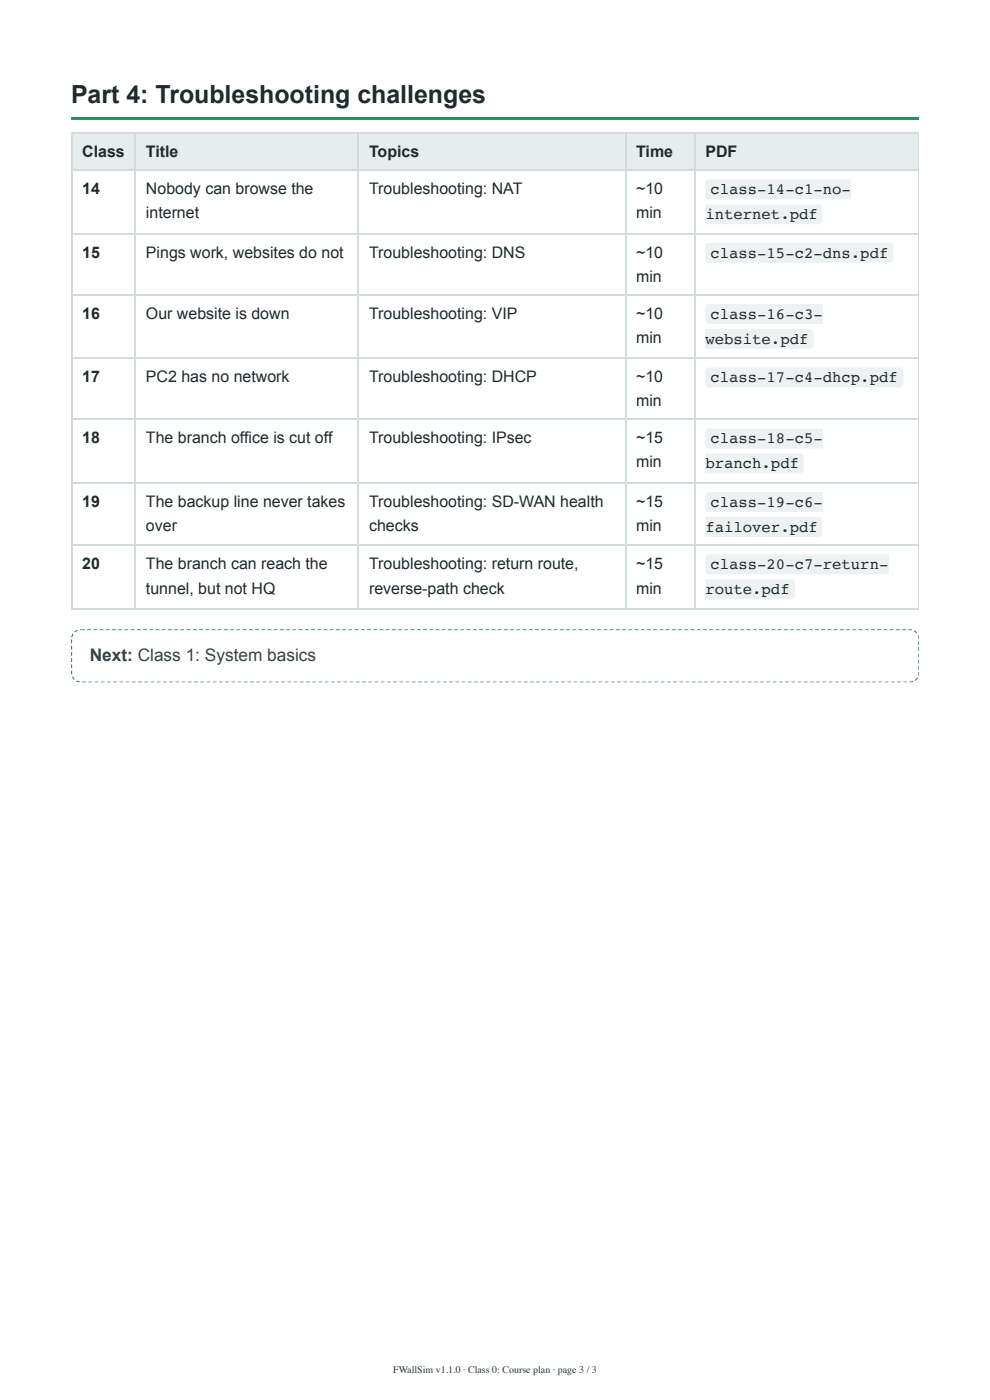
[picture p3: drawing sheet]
<svg xmlns="http://www.w3.org/2000/svg" width="210mm" height="297mm" viewBox="0 0 210 297" stroke-linecap="round" stroke-linejoin="round" font-family="sans-serif">
<path d="M15.1 24.9h180v.5h-180z" fill="#2f8f5b"/>
<g fill="#e7ecec">
<path d="M15.3 28.3h13.5v7.9h-13.5z"/>
<path d="M28.8 28.3h47.4v7.9h-47.4z"/>
<path d="M76.2 28.3h56.6v7.9h-56.6z"/>
<path d="M132.8 28.3h14.8v7.9h-14.8z"/>
<path d="M147.6 28.3h47.5v7.9h-47.5z"/>
</g>
<g fill="none" stroke="#d4dbdb" stroke-width=".26">
<path d="M15.1 28.2h180M15.1 36.1h180M15.2 28v101.4M28.7 28v101.4M76.1 28v101.4M133 28v101.4M147.5 28v101.4M15.1 49.6h180M15.1 62.6h180M15.1 76.1h180M15.1 89h180M15.1 102.5h180"/>
<path d="M15.1 115.8h180M15.1 129.2h180"/>
</g>
<path d="M195.1 28v101.4" fill="none" stroke="#d4dbdb" stroke-width=".21"/>
<g fill="#2f8f5b">
<path d="M18.5 133.6h.8v.3h-.8zM19.8 133.6h.8v.3h-.8zM21.2 133.6h.8v.3h-.8zM22.5 133.6h.8v.3h-.8zM23.8 133.6h.8v.3h-.8zM25.1 133.6h.8v.3h-.8zM26.4 133.6h.8v.3h-.8zM27.8 133.6h.8v.3h-.8zM29.1 133.6h.8v.3h-.8zM30.4 133.6h.8v.3h-.8zM31.7 133.6h.8v.3h-.8zM33.1 133.6h.7v.3h-.7zM34.4 133.6h.8v.3h-.8zM35.7 133.6h.8v.3h-.8zM37 133.6h.8v.3h-.8zM38.3 133.6h.8v.3h-.8zM39.7 133.6h.7v.3h-.7zM41 133.6h.8v.3h-.8zM42.3 133.6h.8v.3h-.8zM43.6 133.6h.8v.3h-.8zM44.9 133.6h.8v.3h-.8zM46.3 133.6h.8v.3h-.8zM47.6 133.6h.8v.3h-.8zM48.9 133.6h.8v.3h-.8zM50.2 133.6h.8v.3h-.8zM51.5 133.6h.8v.3h-.8zM52.9 133.6h.8v.3h-.8zM54.2 133.6h.8v.3h-.8zM55.5 133.6h.8v.3h-.8zM56.8 133.6h.8v.3h-.8zM58.2 133.6h.7v.3h-.7zM59.5 133.6h.8v.3h-.8zM60.8 133.6h.8v.3h-.8zM62.1 133.6h.8v.3h-.8zM63.4 133.6h.8v.3h-.8zM64.8 133.6h.8v.3h-.8zM66.1 133.6h.8v.3h-.8zM67.4 133.6h.8v.3h-.8zM68.7 133.6h.8v.3h-.8zM70 133.6h.8v.3h-.8zM71.4 133.6h.8v.3h-.8zM72.7 133.6h.8v.3h-.8zM74 133.6h.8v.3h-.8zM75.3 133.6h.8v.3h-.8zM76.6 133.6h.8v.3h-.8zM78 133.6h.8v.3h-.8zM79.3 133.6h.8v.3h-.8zM80.6 133.6h.8v.3h-.8zM81.9 133.6h.8v.3h-.8zM83.3 133.6h.7v.3h-.7zM84.6 133.6h.8v.3h-.8zM85.9 133.6h.8v.3h-.8zM87.2 133.6h.8v.3h-.8zM88.5 133.6h.8v.3h-.8zM89.9 133.6h.8v.3h-.8zM91.2 133.6h.8v.3h-.8zM92.5 133.6h.8v.3h-.8zM93.8 133.6h.8v.3h-.8zM95.1 133.6h.8v.3h-.8zM96.5 133.6h.8v.3h-.8zM97.8 133.6h.8v.3h-.8zM99.1 133.6h.8v.3h-.8zM100.4 133.6h.8v.3h-.8zM101.7 133.6h.8v.3h-.8zM103.1 133.6h.8v.3h-.8zM104.4 133.6h.8v.3h-.8zM105.7 133.6h.8v.3h-.8zM107 133.6h.8v.3h-.8zM108.4 133.6h.7v.3h-.7zM109.7 133.6h.8v.3h-.8zM111 133.6h.8v.3h-.8zM112.3 133.6h.8v.3h-.8zM113.6 133.6h.8v.3h-.8zM115 133.6h.8v.3h-.8zM116.3 133.6h.8v.3h-.8zM117.6 133.6h.8v.3h-.8zM118.9 133.6h.8v.3h-.8zM120.2 133.6h.8v.3h-.8zM121.6 133.6h.8v.3h-.8zM122.9 133.6h.8v.3h-.8zM124.2 133.6h.8v.3h-.8zM125.5 133.6h.8v.3h-.8zM126.8 133.6h.8v.3h-.8zM128.2 133.6h.8v.3h-.8zM129.5 133.6h.8v.3h-.8zM130.8 133.6h.8v.3h-.8zM132.1 133.6h.8v.3h-.8zM133.5 133.6h.7v.3h-.7zM134.8 133.6h.8v.3h-.8zM136.1 133.6h.8v.3h-.8zM137.4 133.6h.8v.3h-.8zM138.7 133.6h.8v.3h-.8zM140.1 133.6h.8v.3h-.8zM141.4 133.6h.8v.3h-.8zM142.7 133.6h.8v.3h-.8zM144 133.6h.8v.3h-.8zM145.3 133.6h.8v.3h-.8zM146.7 133.6h.8v.3h-.8zM148 133.6h.8v.3h-.8zM149.3 133.6h.8v.3h-.8zM150.6 133.6h.8v.3h-.8zM151.9 133.6h.8v.3h-.8zM153.3 133.6h.8v.3h-.8zM154.6 133.6h.8v.3h-.8zM155.9 133.6h.8v.3h-.8zM157.2 133.6h.8v.3h-.8zM158.6 133.6h.7v.3h-.7zM159.9 133.6h.8v.3h-.8zM161.2 133.6h.8v.3h-.8zM162.5 133.6h.8v.3h-.8zM163.8 133.6h.8v.3h-.8zM165.2 133.6h.8v.3h-.8zM166.5 133.6h.8v.3h-.8zM167.8 133.6h.8v.3h-.8zM169.1 133.6h.8v.3h-.8zM170.4 133.6h.8v.3h-.8zM171.8 133.6h.8v.3h-.8zM173.1 133.6h.8v.3h-.8zM174.4 133.6h.8v.3h-.8zM175.7 133.6h.8v.3h-.8zM177 133.6h.8v.3h-.8zM178.4 133.6h.8v.3h-.8zM179.7 133.6h.8v.3h-.8zM181 133.6h.8v.3h-.8zM182.3 133.6h.8v.3h-.8zM183.7 133.6h.7v.3h-.7zM185 133.6h.8v.3h-.8zM186.3 133.6h.8v.3h-.8zM187.6 133.6h.8v.3h-.8zM188.9 133.6h.8v.3h-.8zM190.3 133.6h.8v.3h-.8zM191.6 133.6h.8v.3h-.8zM192.9 133.6h.9l-.2 .4-.7-.1zM194.3 133.6l.7 .6-.4 .4-.6-.5zM194.8 134.9l.3-.2v.2zM195 134.9h.1zM195 134.9h.1zM195 134.9h.1zM195 134.9h.1zM195 134.9h.1zM194.9 134.9h.2zM194.2 134.9h.9zM193.1 134.9h.9zM191.8 134.9h.8zM190.5 134.9h.8zM189.2 134.9h.8zM187.9 134.9h.7zM186.5 134.9h.8zM185.2 134.9h.8zM183.9 134.9h.8zM182.6 134.9h.8zM181.2 134.9h.8zM179.9 134.9h.8zM178.6 134.9h.8zM177.3 134.9h.8zM176 134.9h.8zM174.6 134.9h.8zM173.3 134.9h.8zM172 134.9h.8zM170.7 134.9h.8zM169.4 134.9h.8zM168 134.9h.8zM166.7 134.9h.8zM165.4 134.9h.8zM164.1 134.9h.8zM162.8 134.9h.7zM161.4 134.9h.8zM160.1 134.9h.8zM158.8 134.9h.8zM157.5 134.9h.8zM156.1 134.9h.8zM154.8 134.9h.8zM153.5 134.9h.8zM152.2 134.9h.8zM150.9 134.9h.8zM149.5 134.9h.8zM148.2 134.9h.8zM146.9 134.9h.8zM145.6 134.9h.8zM144.3 134.9h.8zM142.9 134.9h.8zM141.6 134.9h.8zM140.3 134.9h.8zM139 134.9h.8zM137.7 134.9h.7zM136.3 134.9h.8zM135 134.9h.8zM133.7 134.9h.8zM132.4 134.9h.8zM131 134.9h.8zM129.7 134.9h.8zM128.4 134.9h.8zM127.1 134.9h.8zM125.8 134.9h.8zM124.4 134.9h.8zM123.1 134.9h.8zM121.8 134.9h.8zM120.5 134.9h.8zM119.2 134.9h.8zM117.8 134.9h.8zM116.5 134.9h.8zM115.2 134.9h.8zM113.9 134.9h.8zM112.6 134.9h.7zM111.2 134.9h.8zM109.9 134.9h.8zM108.6 134.9h.8zM107.3 134.9h.8zM105.9 134.9h.8zM104.6 134.9h.8zM103.3 134.9h.8zM102 134.9h.8zM100.7 134.9h.8zM99.3 134.9h.8zM98 134.9h.8zM96.7 134.9h.8zM95.4 134.9h.8zM94.1 134.9h.8zM92.7 134.9h.8zM91.4 134.9h.8zM90.1 134.9h.8zM88.8 134.9h.8zM87.5 134.9h.7zM86.1 134.9h.8zM84.8 134.9h.8zM83.5 134.9h.8zM82.2 134.9h.8zM80.8 134.9h.8zM79.5 134.9h.8zM78.2 134.9h.8zM76.9 134.9h.8zM75.6 134.9h.8zM74.2 134.9h.8zM72.9 134.9h.8zM71.6 134.9h.8zM70.3 134.9h.8zM69 134.9h.8zM67.6 134.9h.8zM66.3 134.9h.8zM65 134.9h.8zM63.7 134.9h.8zM62.4 134.9h.7zM61 134.9h.8zM59.7 134.9h.8zM58.4 134.9h.8zM57.1 134.9h.8zM55.7 134.9h.8zM54.4 134.9h.8zM53.1 134.9h.8zM51.8 134.9h.8zM50.5 134.9h.8zM49.1 134.9h.8zM47.8 134.9h.8zM46.5 134.9h.8zM45.2 134.9h.8zM43.9 134.9h.7zM42.5 134.9h.8zM41.2 134.9h.8zM39.9 134.9h.8zM38.6 134.9h.8zM37.3 134.9h.7zM35.9 134.9h.8zM34.6 134.9h.8zM33.3 134.9h.8zM32 134.9h.8zM30.6 134.9h.8zM29.3 134.9h.8zM28 134.9h.8zM26.7 134.9h.8zM25.4 134.9h.8zM24 134.9h.8zM22.7 134.9h.8zM21.4 134.9h.8zM20.1 134.9h.8zM18.8 134.9h.7zM17.4 134.9h.8zM16 134.9h1zM15 134.9h.9zM15 134.9h.4zM15 134.9h.4zM15 134.9h.4zM15 134.9h.4zM15 134.9h.4zM15 134.9h.4zM15.2 134.4l.5 .3-.7 .2zM15.6 134l.7-.4 .2 .4-.5 .4zM16.9 133.6h1.1v.3h-1z"/>
<path d="M18.5 143.8h.8zM19.8 143.8h.8zM21.2 143.8h.8zM22.5 143.8h.8zM23.8 143.8h.8zM25.1 143.8h.8zM26.4 143.8h.8zM27.8 143.8h.8zM29.1 143.8h.8zM30.4 143.8h.8zM31.7 143.8h.8zM33.1 143.8h.7zM34.4 143.8h.8zM35.7 143.8h.8zM37 143.8h.8zM38.3 143.8h.8zM39.7 143.8h.7zM41 143.8h.8zM42.3 143.8h.8zM43.6 143.8h.8zM44.9 143.8h.8zM46.3 143.8h.8zM47.6 143.8h.8zM48.9 143.8h.8zM50.2 143.8h.8zM51.5 143.8h.8zM52.9 143.8h.8zM54.2 143.8h.8zM55.5 143.8h.8zM56.8 143.8h.8zM58.2 143.8h.7zM59.5 143.8h.8zM60.8 143.8h.8zM62.1 143.8h.8zM63.4 143.8h.8zM64.8 143.8h.8zM66.1 143.8h.8zM67.4 143.8h.8zM68.7 143.8h.8zM70 143.8h.8zM71.4 143.8h.8zM72.7 143.8h.8zM74 143.8h.8zM75.3 143.8h.8zM76.6 143.8h.8zM78 143.8h.8zM79.3 143.8h.8zM80.6 143.8h.8zM81.9 143.8h.8zM83.3 143.8h.7zM84.6 143.8h.8zM85.9 143.8h.8zM87.2 143.8h.8zM88.5 143.8h.8zM89.9 143.8h.8zM91.2 143.8h.8zM92.5 143.8h.8zM93.8 143.8h.8zM95.1 143.8h.8zM96.5 143.8h.8zM97.8 143.8h.8zM99.1 143.8h.8zM100.4 143.8h.8zM101.7 143.8h.8zM103.1 143.8h.8zM104.4 143.8h.8zM105.7 143.8h.8zM107 143.8h.8zM108.4 143.8h.7zM109.7 143.8h.8zM111 143.8h.8zM112.3 143.8h.8zM113.6 143.8h.8zM115 143.8h.8zM116.3 143.8h.8zM117.6 143.8h.8zM118.9 143.8h.8zM120.2 143.8h.8zM121.6 143.8h.8zM122.9 143.8h.8zM124.2 143.8h.8zM125.5 143.8h.8zM126.8 143.8h.8zM128.2 143.8h.8zM129.5 143.8h.8zM130.8 143.8h.8zM132.1 143.8h.8zM133.5 143.8h.7zM134.8 143.8h.8zM136.1 143.8h.8zM137.4 143.8h.8zM138.7 143.8h.8zM140.1 143.8h.8zM141.4 143.8h.8zM142.7 143.8h.8zM144 143.8h.8zM145.3 143.8h.8zM146.7 143.8h.8zM148 143.8h.8zM149.3 143.8h.8zM150.6 143.8h.8zM151.9 143.8h.8zM153.3 143.8h.8zM154.6 143.8h.8zM155.9 143.8h.8zM157.2 143.8h.8zM158.6 143.8h.7zM159.9 143.8h.8zM161.2 143.8h.8zM162.5 143.8h.8zM163.8 143.8h.8zM165.2 143.8h.8zM166.5 143.8h.8zM167.8 143.8h.8zM169.1 143.8h.8zM170.4 143.8h.8zM171.8 143.8h.8zM173.1 143.8h.8zM174.4 143.8h.8zM175.7 143.8h.8zM177 143.8h.8zM178.4 143.8h.8zM179.7 143.8h.8zM181 143.8h.8zM182.3 143.8h.8zM183.7 143.8h.7zM185 143.8h.8zM186.3 143.8h.8zM187.6 143.8h.8zM188.9 143.8h.8zM190.3 143.8h.8zM191.6 143.8h.8zM192.9 143.8h.9zM194 143.8h1zM194.8 143.8h.3zM195 143.8h.1zM195 143.8h.1zM195 143.8h.1zM195 143.8h.1zM195 143.8h.1zM194.9 143.8h.2zM194.7 143.9l.4 .3-.6 .6-.3-.4zM193.1 144.7l.7-.1 .2 .4h-.9zM191.8 144.7h.8v.3h-.8zM190.5 144.7h.8v.3h-.8zM189.2 144.7h.8v.3h-.8zM187.9 144.7h.7v.3h-.7zM186.5 144.7h.8v.3h-.8zM185.2 144.7h.8v.3h-.8zM183.9 144.7h.8v.3h-.8zM182.6 144.7h.8v.3h-.8zM181.2 144.7h.8v.3h-.8zM179.9 144.7h.8v.3h-.8zM178.6 144.7h.8v.3h-.8zM177.3 144.7h.8v.3h-.8zM176 144.7h.8v.3h-.8zM174.6 144.7h.8v.3h-.8zM173.3 144.7h.8v.3h-.8zM172 144.7h.8v.3h-.8zM170.7 144.7h.8v.3h-.8zM169.4 144.7h.8v.3h-.8zM168 144.7h.8v.3h-.8zM166.7 144.7h.8v.3h-.8zM165.4 144.7h.8v.3h-.8zM164.1 144.7h.8v.3h-.8zM162.8 144.7h.7v.3h-.7zM161.4 144.7h.8v.3h-.8zM160.1 144.7h.8v.3h-.8zM158.8 144.7h.8v.3h-.8zM157.5 144.7h.8v.3h-.8zM156.1 144.7h.8v.3h-.8zM154.8 144.7h.8v.3h-.8zM153.5 144.7h.8v.3h-.8zM152.2 144.7h.8v.3h-.8zM150.9 144.7h.8v.3h-.8zM149.5 144.7h.8v.3h-.8zM148.2 144.7h.8v.3h-.8zM146.9 144.7h.8v.3h-.8zM145.6 144.7h.8v.3h-.8zM144.3 144.7h.8v.3h-.8zM142.9 144.7h.8v.3h-.8zM141.6 144.7h.8v.3h-.8zM140.3 144.7h.8v.3h-.8zM139 144.7h.8v.3h-.8zM137.7 144.7h.7v.3h-.7zM136.3 144.7h.8v.3h-.8zM135 144.7h.8v.3h-.8zM133.7 144.7h.8v.3h-.8zM132.4 144.7h.8v.3h-.8zM131 144.7h.8v.3h-.8zM129.7 144.7h.8v.3h-.8zM128.4 144.7h.8v.3h-.8zM127.1 144.7h.8v.3h-.8zM125.8 144.7h.8v.3h-.8zM124.4 144.7h.8v.3h-.8zM123.1 144.7h.8v.3h-.8zM121.8 144.7h.8v.3h-.8zM120.5 144.7h.8v.3h-.8zM119.2 144.7h.8v.3h-.8zM117.8 144.7h.8v.3h-.8zM116.5 144.7h.8v.3h-.8zM115.2 144.7h.8v.3h-.8zM113.9 144.7h.8v.3h-.8zM112.6 144.7h.7v.3h-.7zM111.2 144.7h.8v.3h-.8zM109.9 144.7h.8v.3h-.8zM108.6 144.7h.8v.3h-.8zM107.3 144.7h.8v.3h-.8zM105.9 144.7h.8v.3h-.8zM104.6 144.7h.8v.3h-.8zM103.3 144.7h.8v.3h-.8zM102 144.7h.8v.3h-.8zM100.7 144.7h.8v.3h-.8zM99.3 144.7h.8v.3h-.8zM98 144.7h.8v.3h-.8zM96.7 144.7h.8v.3h-.8zM95.4 144.7h.8v.3h-.8zM94.1 144.7h.8v.3h-.8zM92.7 144.7h.8v.3h-.8zM91.4 144.7h.8v.3h-.8zM90.1 144.7h.8v.3h-.8zM88.8 144.7h.8v.3h-.8zM87.5 144.7h.7v.3h-.7zM86.1 144.7h.8v.3h-.8zM84.8 144.7h.8v.3h-.8zM83.5 144.7h.8v.3h-.8zM82.2 144.7h.8v.3h-.8zM80.8 144.7h.8v.3h-.8zM79.5 144.7h.8v.3h-.8zM78.2 144.7h.8v.3h-.8zM76.9 144.7h.8v.3h-.8zM75.6 144.7h.8v.3h-.8zM74.2 144.7h.8v.3h-.8zM72.9 144.7h.8v.3h-.8zM71.6 144.7h.8v.3h-.8zM70.3 144.7h.8v.3h-.8zM69 144.7h.8v.3h-.8zM67.6 144.7h.8v.3h-.8zM66.3 144.7h.8v.3h-.8zM65 144.7h.8v.3h-.8zM63.7 144.7h.8v.3h-.8zM62.4 144.7h.7v.3h-.7zM61 144.7h.8v.3h-.8zM59.7 144.7h.8v.3h-.8zM58.4 144.7h.8v.3h-.8zM57.1 144.7h.8v.3h-.8zM55.7 144.7h.8v.3h-.8zM54.4 144.7h.8v.3h-.8zM53.1 144.7h.8v.3h-.8zM51.8 144.7h.8v.3h-.8zM50.5 144.7h.8v.3h-.8zM49.1 144.7h.8v.3h-.8zM47.8 144.7h.8v.3h-.8zM46.5 144.7h.8v.3h-.8zM45.2 144.7h.8v.3h-.8zM43.9 144.7h.7v.3h-.7zM42.5 144.7h.8v.3h-.8zM41.2 144.7h.8v.3h-.8zM39.9 144.7h.8v.3h-.8zM38.6 144.7h.8v.3h-.8zM37.3 144.7h.7v.3h-.7zM35.9 144.7h.8v.3h-.8zM34.6 144.7h.8v.3h-.8zM33.3 144.7h.8v.3h-.8zM32 144.7h.8v.3h-.8zM30.6 144.7h.8v.3h-.8zM29.3 144.7h.8v.3h-.8zM28 144.7h.8v.3h-.8zM26.7 144.7h.8v.3h-.8zM25.4 144.7h.8v.3h-.8zM24 144.7h.8v.3h-.8zM22.7 144.7h.8v.3h-.8zM21.4 144.7h.8v.3h-.8zM20.1 144.7h.8v.3h-.8zM18.8 144.7h.7v.3h-.7zM17.4 144.7h.8v.3h-.8zM16.3 144.5l.7 .2-.1 .3h-.9zM15 143.9l.5-.1 .4 .4-.4 .4zM15 143.8h.4zM15 143.8h.4zM15 143.8h.4zM15 143.8h.4zM15 143.8h.4zM15 143.8h.4zM15 143.8h.7zM15.6 143.8h.9zM16.9 143.8h1.1z"/>
<path d="M194 133.6v.3zM194 133.6v.3zM194 133.6v.3zM194 133.6v.3zM194 133.6v.3zM194 133.6v.3zM194 133.6v.3zM194 133.6v.3zM194 133.6v.3zM194 133.6v.3zM194 133.6v.3zM194 133.6v.3zM194 133.6v.3zM194 133.6v.3zM194 133.6v.3zM194 133.6v.3zM194 133.6v.3zM194 133.6v.3zM194 133.6v.3zM194 133.6v.3zM194 133.6v.3zM194 133.6v.3zM194 133.6v.3zM194 133.6v.3zM194 133.6v.3zM194 133.6v.3zM194 133.6v.3zM194 133.6v.3zM194 133.6v.3zM194 133.6v.3zM194 133.6v.3zM194 133.6v.3zM194 133.6v.3zM194 133.6v.3zM194 133.6v.3zM194 133.6v.3zM194 133.6v.3zM194 133.6v.3zM194 133.6v.3zM194 133.6v.3zM194 133.6v.3zM194 133.6v.3zM194 133.6v.3zM194 133.6v.3zM194 133.6v.3zM194 133.6v.3zM194 133.6v.3zM194 133.6v.3zM194 133.6v.3zM194 133.6v.3zM194 133.6v.3zM194 133.6v.3zM194 133.6v.3zM194 133.6v.3zM194 133.6v.3zM194 133.6v.3zM194 133.6v.3zM194 133.6v.3zM194 133.6v.3zM194 133.6v.3zM194 133.6v.3zM194 133.6v.3zM194 133.6v.3zM194 133.6v.3zM194 133.6v.3zM194 133.6v.3zM194 133.6v.3zM194 133.6v.3zM194 133.6v.3zM194 133.6v.3zM194 133.6v.3zM194 133.6v.3zM194 133.6v.3zM194 133.6v.3zM194 133.6v.3zM194 133.6v.3zM194 133.6v.3zM194 133.6v.3zM194 133.6v.3zM194 133.6v.3zM194 133.6v.3zM194 133.6v.3zM194 133.6v.3zM194 133.6v.3zM194 133.6v.3zM194 133.6v.3zM194 133.6v.3zM194 133.6v.3zM194 133.6v.3zM194 133.6v.3zM194 133.6v.3zM194 133.6v.3zM194 133.6v.3zM194 133.6v.3zM194 133.6v.3zM194 133.6v.3zM194 133.6v.3zM194 133.6v.3zM194 133.6v.3zM194 133.6v.3zM194 133.6v.3zM194 133.6v.3zM194 133.6v.3zM194 133.6v.3zM194 133.6v.3zM194 133.6v.3zM194 133.6v.3zM194 133.6v.3zM194 133.6v.3zM194 133.6v.3zM194 133.6v.3zM194 133.6v.3zM194 133.6v.3zM194 133.6v.3zM194 133.6v.3zM194 133.6v.3zM194 133.6v.3zM194 133.6v.3zM194 133.6v.3zM194 133.6v.3zM194 133.6v.3zM194 133.6v.3zM194 133.6v.3zM194 133.6v.3zM194 133.6v.3zM194 133.6v.3zM194 133.6v.3zM194 133.6v.3zM194 133.6v.3zM194 133.6v.3zM194 133.6v.3zM194 133.6v.3zM194 133.6v.4zM194.3 133.6l.7 .6-.4 .4-.6-.5zM194.8 135l.3-.3v.9h-.1zM195 136.1h.1v.8h-.1zM195 137.5h.1v.8h-.1zM195 138.8h.1v.8h-.1zM195 140.1h.1v.8h-.1zM195 141.4h.1v.8h-.1zM195 142.8h.1v.8l-.2-.2zM194.7 143.9l.4 .3-.6 .6-.3-.4zM194 144.6v.4zM194 144.7v.3zM194 144.7v.3zM194 144.7v.3zM194 144.7v.3zM194 144.7v.3zM194 144.7v.3zM194 144.7v.3zM194 144.7v.3zM194 144.7v.3zM194 144.7v.3zM194 144.7v.3zM194 144.7v.3zM194 144.7v.3zM194 144.7v.3zM194 144.7v.3zM194 144.7v.3zM194 144.7v.3zM194 144.7v.3zM194 144.7v.3zM194 144.7v.3zM194 144.7v.3zM194 144.7v.3zM194 144.7v.3zM194 144.7v.3zM194 144.7v.3zM194 144.7v.3zM194 144.7v.3zM194 144.7v.3zM194 144.7v.3zM194 144.7v.3zM194 144.7v.3zM194 144.7v.3zM194 144.7v.3zM194 144.7v.3zM194 144.7v.3zM194 144.7v.3zM194 144.7v.3zM194 144.7v.3zM194 144.7v.3zM194 144.7v.3zM194 144.7v.3zM194 144.7v.3zM194 144.7v.3zM194 144.7v.3zM194 144.7v.3zM194 144.7v.3zM194 144.7v.3zM194 144.7v.3zM194 144.7v.3zM194 144.7v.3zM194 144.7v.3zM194 144.7v.3zM194 144.7v.3zM194 144.7v.3zM194 144.7v.3zM194 144.7v.3zM194 144.7v.3zM194 144.7v.3zM194 144.7v.3zM194 144.7v.3zM194 144.7v.3zM194 144.7v.3zM194 144.7v.3zM194 144.7v.3zM194 144.7v.3zM194 144.7v.3zM194 144.7v.3zM194 144.7v.3zM194 144.7v.3zM194 144.7v.3zM194 144.7v.3zM194 144.7v.3zM194 144.7v.3zM194 144.7v.3zM194 144.7v.3zM194 144.7v.3zM194 144.7v.3zM194 144.7v.3zM194 144.7v.3zM194 144.7v.3zM194 144.7v.3zM194 144.7v.3zM194 144.7v.3zM194 144.7v.3zM194 144.7v.3zM194 144.7v.3zM194 144.7v.3zM194 144.7v.3zM194 144.7v.3zM194 144.7v.3zM194 144.7v.3zM194 144.7v.3zM194 144.7v.3zM194 144.7v.3zM194 144.7v.3zM194 144.7v.3zM194 144.7v.3zM194 144.7v.3zM194 144.7v.3zM194 144.7v.3zM194 144.7v.3zM194 144.7v.3zM194 144.7v.3zM194 144.7v.3zM194 144.7v.3zM194 144.7v.3zM194 144.7v.3zM194 144.7v.3zM194 144.7v.3zM194 144.7v.3zM194 144.7v.3zM194 144.7v.3zM194 144.7v.3zM194 144.7v.3zM194 144.7v.3zM194 144.7v.3zM194 144.7v.3zM194 144.7v.3zM194 144.7v.3zM194 144.7v.3zM194 144.7v.3zM194 144.7v.3zM194 144.7v.3zM194 144.7v.3zM194 144.7v.3zM194 144.7v.3zM194 144.7v.3zM194 144.7v.3zM194 144.7v.3zM194 144.7v.3zM194 144.7v.3zM194 144.7v.3zM194 144.7v.3zM194 144.5v.5zM194 143.6v1zM194 142.5v.8zM194 141.1v.8zM194 139.8v.8zM194 138.5v.8zM194 137.2v.8zM194 135.8v.8zM194 134.4v1zM194 133.6v.8zM194 133.6v.3z"/>
<path d="M16.3 133.6v.3zM16.3 133.6v.3zM16.3 133.6v.3zM16.3 133.6v.3zM16.3 133.6v.3zM16.3 133.6v.3zM16.3 133.6v.3zM16.3 133.6v.3zM16.3 133.6v.3zM16.3 133.6v.3zM16.3 133.6v.3zM16.3 133.6v.3zM16.3 133.6v.3zM16.3 133.6v.3zM16.3 133.6v.3zM16.3 133.6v.3zM16.3 133.6v.3zM16.3 133.6v.3zM16.3 133.6v.3zM16.3 133.6v.3zM16.3 133.6v.3zM16.3 133.6v.3zM16.3 133.6v.3zM16.3 133.6v.3zM16.3 133.6v.3zM16.3 133.6v.3zM16.3 133.6v.3zM16.3 133.6v.3zM16.3 133.6v.3zM16.3 133.6v.3zM16.3 133.6v.3zM16.3 133.6v.3zM16.3 133.6v.3zM16.3 133.6v.3zM16.3 133.6v.3zM16.3 133.6v.3zM16.3 133.6v.3zM16.3 133.6v.3zM16.3 133.6v.3zM16.3 133.6v.3zM16.3 133.6v.3zM16.3 133.6v.3zM16.3 133.6v.3zM16.3 133.6v.3zM16.3 133.6v.3zM16.3 133.6v.3zM16.3 133.6v.3zM16.3 133.6v.3zM16.3 133.6v.3zM16.3 133.6v.3zM16.3 133.6v.3zM16.3 133.6v.3zM16.3 133.6v.3zM16.3 133.6v.3zM16.3 133.6v.3zM16.3 133.6v.3zM16.3 133.6v.3zM16.3 133.6v.3zM16.3 133.6v.3zM16.3 133.6v.3zM16.3 133.6v.3zM16.3 133.6v.3zM16.3 133.6v.3zM16.3 133.6v.3zM16.3 133.6v.3zM16.3 133.6v.3zM16.3 133.6v.3zM16.3 133.6v.3zM16.3 133.6v.3zM16.3 133.6v.3zM16.3 133.6v.3zM16.3 133.6v.3zM16.3 133.6v.3zM16.3 133.6v.3zM16.3 133.6v.3zM16.3 133.6v.3zM16.3 133.6v.3zM16.3 133.6v.3zM16.3 133.6v.3zM16.3 133.6v.3zM16.3 133.6v.3zM16.3 133.6v.3zM16.3 133.6v.3zM16.3 133.6v.3zM16.3 133.6v.3zM16.3 133.6v.3zM16.3 133.6v.3zM16.3 133.6v.3zM16.3 133.6v.3zM16.3 133.6v.3zM16.3 133.6v.3zM16.3 133.6v.3zM16.3 133.6v.3zM16.3 133.6v.3zM16.3 133.6v.3zM16.3 133.6v.3zM16.3 133.6v.3zM16.3 133.6v.3zM16.3 133.6v.3zM16.3 133.6v.3zM16.3 133.6v.3zM16.3 133.6v.3zM16.3 133.6v.3zM16.3 133.6v.3zM16.3 133.6v.3zM16.3 133.6v.3zM16.3 133.6v.3zM16.3 133.6v.3zM16.3 133.6v.3zM16.3 133.6v.3zM16.3 133.6v.3zM16.3 133.6v.3zM16.3 133.6v.3zM16.3 133.6v.3zM16.3 133.6v.3zM16.3 133.6v.3zM16.3 133.6v.3zM16.3 133.6v.3zM16.3 133.6v.3zM16.3 133.6v.3zM16.3 133.6v.3zM16.3 133.6v.3zM16.3 133.6v.3zM16.3 133.6v.3zM16.3 133.6v.3zM16.3 133.6v.3zM16.3 133.6v.3zM16.3 133.6v.3zM16.3 133.6v.3zM16.3 133.6v.3zM16.3 133.6v.3zM16.3 133.6v.3zM16.3 133.6v.4zM16.3 133.6v1zM16.3 134.7v.9zM16.3 136.1v.8zM16.3 137.5v.8zM16.3 138.8v.8zM16.3 140.1v.8zM16.3 141.4v.8zM16.3 142.8v.8zM16.3 143.9v.9zM16.3 144.6v.4zM16.3 144.7v.3zM16.3 144.7v.3zM16.3 144.7v.3zM16.3 144.7v.3zM16.3 144.7v.3zM16.3 144.7v.3zM16.3 144.7v.3zM16.3 144.7v.3zM16.3 144.7v.3zM16.3 144.7v.3zM16.3 144.7v.3zM16.3 144.7v.3zM16.3 144.7v.3zM16.3 144.7v.3zM16.3 144.7v.3zM16.3 144.7v.3zM16.3 144.7v.3zM16.3 144.7v.3zM16.3 144.7v.3zM16.3 144.7v.3zM16.3 144.7v.3zM16.3 144.7v.3zM16.3 144.7v.3zM16.3 144.7v.3zM16.3 144.7v.3zM16.3 144.7v.3zM16.3 144.7v.3zM16.3 144.7v.3zM16.3 144.7v.3zM16.3 144.7v.3zM16.3 144.7v.3zM16.3 144.7v.3zM16.3 144.7v.3zM16.3 144.7v.3zM16.3 144.7v.3zM16.3 144.7v.3zM16.3 144.7v.3zM16.3 144.7v.3zM16.3 144.7v.3zM16.3 144.7v.3zM16.3 144.7v.3zM16.3 144.7v.3zM16.3 144.7v.3zM16.3 144.7v.3zM16.3 144.7v.3zM16.3 144.7v.3zM16.3 144.7v.3zM16.3 144.7v.3zM16.3 144.7v.3zM16.3 144.7v.3zM16.3 144.7v.3zM16.3 144.7v.3zM16.3 144.7v.3zM16.3 144.7v.3zM16.3 144.7v.3zM16.3 144.7v.3zM16.3 144.7v.3zM16.3 144.7v.3zM16.3 144.7v.3zM16.3 144.7v.3zM16.3 144.7v.3zM16.3 144.7v.3zM16.3 144.7v.3zM16.3 144.7v.3zM16.3 144.7v.3zM16.3 144.7v.3zM16.3 144.7v.3zM16.3 144.7v.3zM16.3 144.7v.3zM16.3 144.7v.3zM16.3 144.7v.3zM16.3 144.7v.3zM16.3 144.7v.3zM16.3 144.7v.3zM16.3 144.7v.3zM16.3 144.7v.3zM16.3 144.7v.3zM16.3 144.7v.3zM16.3 144.7v.3zM16.3 144.7v.3zM16.3 144.7v.3zM16.3 144.7v.3zM16.3 144.7v.3zM16.3 144.7v.3zM16.3 144.7v.3zM16.3 144.7v.3zM16.3 144.7v.3zM16.3 144.7v.3zM16.3 144.7v.3zM16.3 144.7v.3zM16.3 144.7v.3zM16.3 144.7v.3zM16.3 144.7v.3zM16.3 144.7v.3zM16.3 144.7v.3zM16.3 144.7v.3zM16.3 144.7v.3zM16.3 144.7v.3zM16.3 144.7v.3zM16.3 144.7v.3zM16.3 144.7v.3zM16.3 144.7v.3zM16.3 144.7v.3zM16.3 144.7v.3zM16.3 144.7v.3zM16.3 144.7v.3zM16.3 144.7v.3zM16.3 144.7v.3zM16.3 144.7v.3zM16.3 144.7v.3zM16.3 144.7v.3zM16.3 144.7v.3zM16.3 144.7v.3zM16.3 144.7v.3zM16.3 144.7v.3zM16.3 144.7v.3zM16.3 144.7v.3zM16.3 144.7v.3zM16.3 144.7v.3zM16.3 144.7v.3zM16.3 144.7v.3zM16.3 144.7v.3zM16.3 144.7v.3zM16.3 144.7v.3zM16.3 144.7v.3zM16.3 144.7v.3zM16.3 144.7v.3zM16.3 144.7v.3zM16.3 144.7v.3zM16.3 144.7v.3zM16.3 144.7v.3zM16.3 144.7v.3zM16.3 144.7v.3zM16.3 144.5v.5h-.3zM15 143.9l.5-.3 .4 .6-.4 .4zM15 142.5h.4v.7l-.4 .1zM15 141.1h.4v.8h-.4zM15 139.8h.4v.8h-.4zM15 138.5h.4v.8h-.4zM15 137.2h.4v.8h-.4zM15 135.8h.4v.8h-.4zM15.2 134.4l.5 .3-.3 .7-.4-.1zM15.6 134l.7-.4v.5l-.3 .3zM16.3 133.6v.3z"/>
</g>
<g fill="#eef1f1">
<path d="M150 38.3l.5-.2h30.3v4.2h-30.3a.79 .79 0 0 1-.7-.8v-2.6z"/>
<path d="M149.7 43.4h24.1a.79 .79 0 0 1 .8 .8v2.6a.79 .79 0 0 1-.8 .8h-24.1z"/>
<path d="M150 51.8l.5-.2h38.4a.79 .79 0 0 1 .8 .8v2.6a.79 .79 0 0 1-.8 .8h-38.4a.79 .79 0 0 1-.7-.8v-2.6z"/>
<path d="M150 64.8l.5-.2h24.2v4.2h-24.2a.79 .79 0 0 1-.7-.8v-2.6z"/>
<path d="M149.7 69.9h22.3a.79 .79 0 0 1 .8 .7v2.7a.79 .79 0 0 1-.8 .8h-22.3z"/>
<path d="M150 78.3l.5-.2h40.5a.79 .79 0 0 1 .8 .7v2.7a.79 .79 0 0 1-.8 .8h-40.5a.79 .79 0 0 1-.7-.8v-2.7z"/>
<path d="M150 91.2l.5-.2h24.2v4.3h-24.2a.79 .79 0 0 1-.7-.8v-2.7z"/>
<path d="M149.7 96.3h20.2a.79 .79 0 0 1 .8 .8v2.6a.79 .79 0 0 1-.8 .8h-20.2z"/>
<path d="M150 104.7l.5-.2h24.2v4.2h-24.2a.79 .79 0 0 1-.7-.7v-2.7z"/>
<path d="M149.7 109.8h24.1a.79 .79 0 0 1 .8 .8v2.6a.79 .79 0 0 1-.8 .8h-24.1z"/>
<path d="M150 118l.5-.3h38.2v4.3h-38.2a.79 .79 0 0 1-.7-.8v-2.7z"/>
<path d="M149.7 123h18.3a.79 .79 0 0 1 .8 .8v2.7a.79 .79 0 0 1-.8 .8h-18.3z"/>
</g>
<text font-size="5.3" fill="#1f2b2d" x="15.1" y="22">Part 4: Troubleshooting challenges</text>
<text font-size="3.7" fill="#2f4a46" x="19" y="140.5">Next: Class 1: System basics</text>
<g font-size="3.4" fill="#1f2a2c">
<text x="17.5" y="33.3">Class</text>
<text x="31" y="33.3">Title</text>
<text x="78.4" y="33.3">Topics</text>
<text x="135.1" y="33.3">Time</text>
<text x="149.8" y="33.3">PDF</text>
<text x="17.5" y="41.3">14</text>
<text x="31" y="41.3">Nobody can browse the</text>
<text x="78.4" y="41.3">Troubleshooting: NAT</text>
<text x="135.1" y="41.3">~10</text>
<text x="31" y="46.3">internet</text>
<text x="135.1" y="46.3">min</text>
<text x="17.5" y="54.8">15</text>
<text x="31" y="54.8">Pings work, websites do not</text>
<text x="78.4" y="54.8">Troubleshooting: DNS</text>
<text x="135.1" y="54.8">~10</text>
<text x="135.1" y="59.8">min</text>
<text x="17.5" y="67.7">16</text>
<text x="31" y="67.7">Our website is down</text>
<text x="78.4" y="67.7">Troubleshooting: VIP</text>
<text x="135.1" y="67.7">~10</text>
<text x="135.1" y="72.8">min</text>
<text x="17.5" y="81.2">17</text>
<text x="31" y="81.2">PC2 has no network</text>
<text x="78.4" y="81.2">Troubleshooting: DHCP</text>
<text x="135.1" y="81.2">~10</text>
<text x="135.1" y="86.3">min</text>
<text x="17.5" y="94.2">18</text>
<text x="31" y="94.2">The branch office is cut off</text>
<text x="78.4" y="94.2">Troubleshooting: IPsec</text>
<text x="135.1" y="94.2">~15</text>
<text x="135.1" y="99.2">min</text>
<text x="17.5" y="107.7">19</text>
<text x="31" y="107.7">The backup line never takes</text>
<text x="78.4" y="107.7">Troubleshooting: SD-WAN health</text>
<text x="135.1" y="107.7">~15</text>
<text x="31" y="112.7">over</text>
<text x="78.4" y="112.7">checks</text>
<text x="135.1" y="112.7">min</text>
<text x="17.5" y="120.9">20</text>
<text x="31" y="120.9">The branch can reach the</text>
<text x="78.4" y="120.9">Troubleshooting: return route,</text>
<text x="135.1" y="120.9">~15</text>
<text x="31" y="126.2">tunnel, but not HQ</text>
<text x="78.4" y="126.2">reverse-path check</text>
<text x="135.1" y="126.2">min</text>
</g>
<g font-size="3.3" fill="#1f2a2c">
<text x="150.9" y="41.3">class-14-c1-no-</text>
<text x="149.8" y="46.6">internet.pdf</text>
<text x="150.9" y="54.8">class-15-c2-dns.pdf</text>
<text x="150.9" y="67.7">class-16-c3-</text>
<text x="149.8" y="73">website.pdf</text>
<text x="150.9" y="81.2">class-17-c4-dhcp.pdf</text>
<text x="150.9" y="94.2">class-18-c5-</text>
<text x="149.8" y="99.5">branch.pdf</text>
<text x="150.9" y="107.7">class-19-c6-</text>
<text x="149.8" y="113">failover.pdf</text>
<text x="150.9" y="120.9">class-20-c7-return-</text>
<text x="149.8" y="126.2">route.pdf</text>
</g>
<text font-size="2.1" fill="#343434" x="83.5" y="291.6">FWallSim v1.1.0 · Class 0: Course plan · page 3 / 3</text>
</svg>
